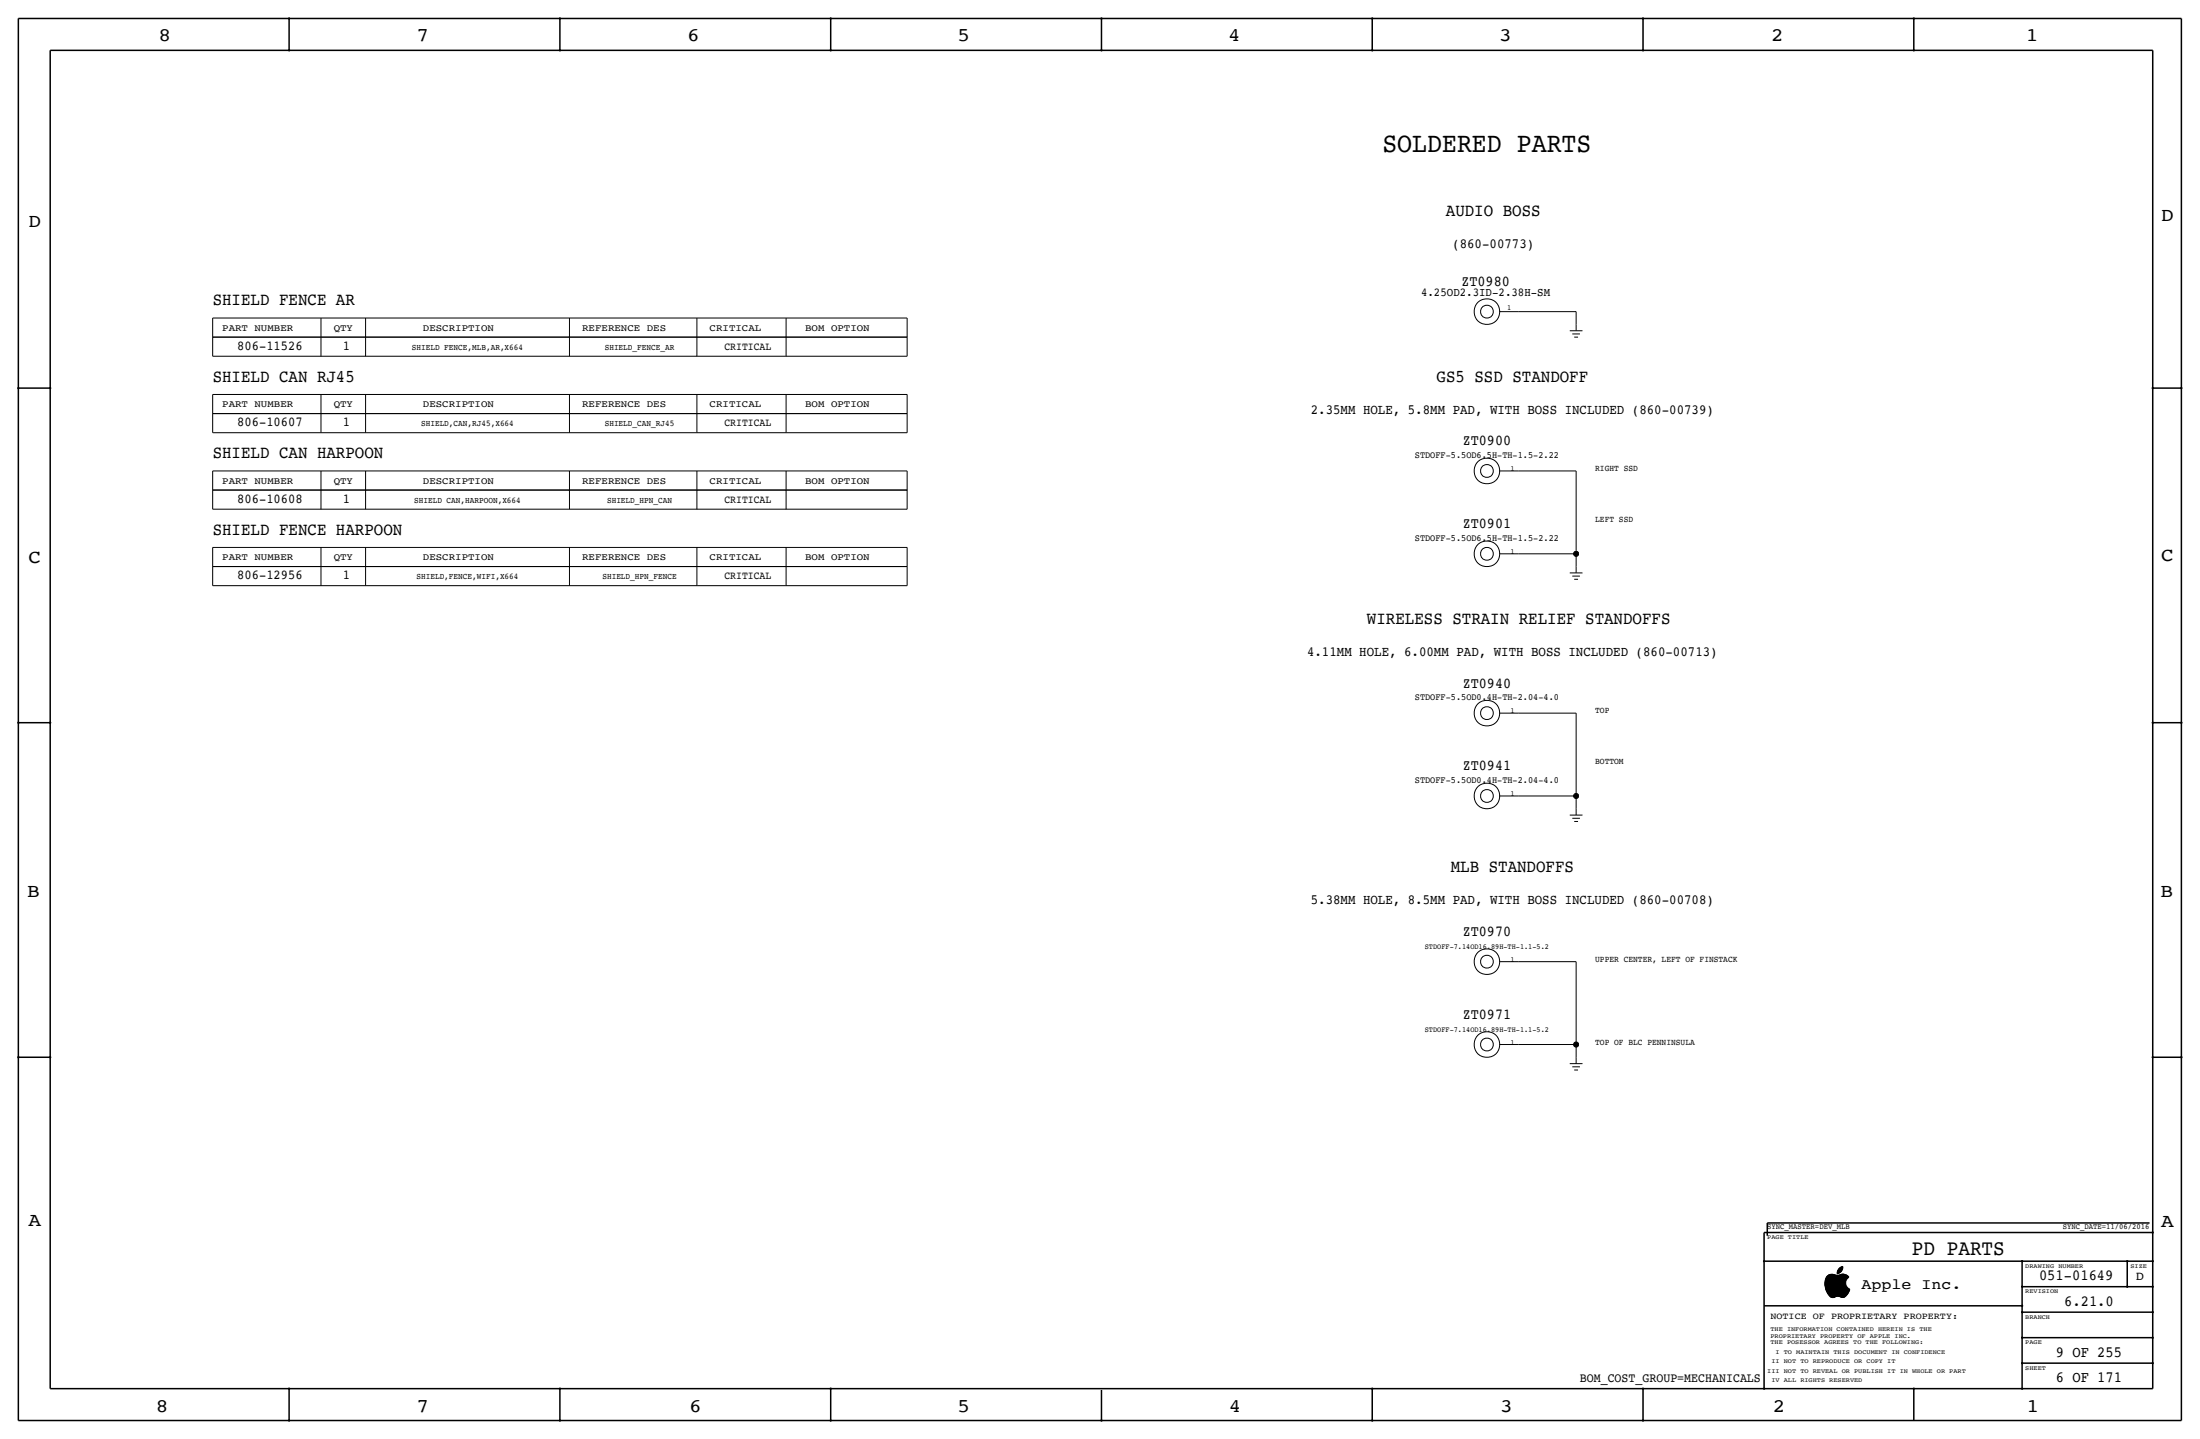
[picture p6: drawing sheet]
<svg xmlns="http://www.w3.org/2000/svg" width="877mm" height="574mm" viewBox="0 0 877 574" stroke-linecap="round" stroke-linejoin="round" font-family="sans-serif">
<g fill="none" stroke="#000" stroke-width=".4">
<path d="M84.8 134.4v7.6zM84.8 134.4h276.8zM84.8 126.7v7.7zM84.8 126.7h276.8zM128 134.4v7.6zM128 126.7v7.7zM145.7 134.4v7.6zM145.7 126.7v7.7zM227 134.4v7.6zM227 126.7v7.7zM277.8 134.4v7.6zM277.8 126.7v7.7z"/>
<path d="M313.4 134.4v7.6zM313.4 126.7v7.7zM361.6 134.4v7.6zM361.6 126.7v7.7zM597.9 124.2h7.6zM605.5 124.2h22.8zM625.8 131.8h5.1zM626.8 133.1h3.1zM627.6 134.4h1.5zM628.3 124.2v5.1zM628.3 129.3v2.5zM84.8 157.2v7.6z"/>
<path d="M84.8 157.2h276.8zM84.8 142h276.8zM128 157.2v7.6zM145.7 157.2v7.6zM227 157.2v7.6zM277.8 157.2v7.6zM313.4 157.2v7.6zM361.6 157.2v7.6zM84.8 164.8h276.8zM84.8 164.8v7.7zM84.8 172.5h276.8zM128 164.8v7.7z"/>
<path d="M145.7 164.8v7.7zM227 164.8v7.7zM277.8 164.8v7.7zM313.4 164.8v7.7zM361.6 164.8v7.7zM84.8 187.7v7.6zM84.8 195.3h276.8zM84.8 187.7h276.8zM84.8 195.3v7.6zM128 187.7v7.6zM128 195.3v7.6zM145.7 187.7v7.6z"/>
<path d="M145.7 195.3v7.6zM227 187.7v7.6zM227 195.3v7.6zM277.8 187.7v7.6zM277.8 195.3v7.6zM313.4 187.7v7.6zM313.4 195.3v7.6zM361.6 187.7v7.6zM361.6 195.3v7.6zM597.9 187.7h7.6zM605.5 187.7h22.8zM628.3 187.7v33z"/>
<path d="M84.8 202.9h276.8zM84.8 218.2v7.6zM84.8 218.2h276.8zM128 218.2v7.6zM145.7 218.2v7.6zM227 218.2v7.6zM277.8 218.2v7.6zM313.4 218.2v7.6zM361.6 218.2v7.6zM84.8 225.8v7.6zM84.8 233.4h276.8zM84.8 225.8h276.8z"/>
<path d="M128 225.8v7.6zM145.7 225.8v7.6zM227 225.8v7.6zM277.8 225.8v7.6zM313.4 225.8v7.6zM361.6 225.8v7.6zM597.9 220.7h7.6zM605.5 220.7h22.8zM625.8 228.3h5.1zM626.8 229.6h3.1zM627.6 230.9h1.5zM628.3 220.7v5.1z"/>
<path d="M628.3 225.8v2.5zM597.9 284.2h7.6zM605.5 284.2h22.8zM628.3 284.2v33zM597.9 317.2h7.6zM605.5 317.2h22.8zM628.3 317.2v5.1zM625.8 324.9h5.1zM626.8 326.1h3.1zM627.6 327.4h1.5zM628.3 322.3v2.6zM597.9 383.3h7.6z"/>
<path d="M605.5 383.3h22.8zM628.3 383.3v33zM597.9 416.3h7.6zM605.5 416.3h22.8zM628.3 416.3v5.1zM625.8 423.9h5.1zM626.8 425.2h3.1zM627.6 426.5h1.5zM628.3 421.4v2.5zM727.5 512.2h8.4zM727.5 512.3h8.4zM727.5 512.4h8.5z"/>
<path d="M727.5 511.2h8.2zM727.5 511.3h8.2zM727.5 511.5h8.2zM727.5 511.4h8.2zM727.5 512h8.3zM727.5 512.1h8.3zM727.5 511.7h8.3zM727.5 511.8h8.3zM727.5 511.6h8.3zM727.5 511.9h8.3zM727.5 511.1h8.3zM727.6 512.8h8.6z"/>
<path d="M727.6 510.8h8.2zM727.6 511h8.2zM727.6 510.9h8.2zM727.6 510.7h8.2zM727.6 512.5h8.4zM727.6 512.6h8.4zM727.6 512.7h8.5zM727.6 512.9h8.6zM727.6 510.6h8.3zM727.6 510.5h8.3zM727.6 513h8.7zM727.6 513.1h8.8z"/>
<path d="M727.7 513.2h8.8zM727.7 510.2h8.3zM727.7 510.4h8.2zM727.7 510.3h8.3zM727.7 513.4h9.1zM727.7 513.3h9zM727.7 510.1h8.3zM727.8 509.9h8.4zM727.8 513.5h9.1zM727.8 510h8.3zM727.8 513.6h9.2zM727.8 513.8h9.6z"/>
<path d="M727.8 509.8h8.5zM727.8 513.7h9.4zM727.9 513.9h9.5zM727.9 509.7h8.4zM727.9 509.6h8.5zM727.9 514.1h9.5zM727.9 514h9.5zM728 514.2h9.4zM728 509.5h8.5zM728 509.4h8.6zM728 509.3h8.7zM728 514.4h9.3z"/>
<path d="M728.1 509.2h8.8zM728.1 514.5h9.2zM728.1 514.6h9.1zM728.1 509.1h8.9zM728.2 514.7h9zM728.2 509h8.8zM728.2 514.8h9zM728.3 514.9h8.8zM728.3 508.9h8.7zM728.3 515h8.8zM728.3 508.8h8.6zM728.3 515.1h8.7z"/>
<path d="M728.4 508.7h8.4zM728.4 515.2h8.6zM728.5 515.3h8.4zM728.5 515.4h8.4zM728.5 508.6h8.2zM728.6 515.5h8.2zM728.6 508.5h7.9zM728.7 515.6h8zM728.7 515.7h8zM728.7 508.4h7.7zM728.8 515.8h7.7zM728.9 515.9h7.6z"/>
<path d="M728.9 508.3h3.1zM728.9 516h7.5zM729 508.2h2.6zM729 516.1h7.3zM729.1 516.2h7.1zM729.2 508.1l1.8-.2a3.7 3.7 0 0 0 3.3-.1 2.44 2.44 0 0 1 2.7 1.3 2.72 2.72 0 0 0 .5 4.8l-.7 1.5-1.1 1.3M729.2 516.3h6.9zM729.2 508.1a5.2 5.2 0 0 0-.8 7.1 2.3 2.3 0 0 0 2.2 2l1-.3M729.3 508.1h2.1zM729.3 516.4h6.7zM729.4 516.5h6.5zM729.5 516.6h6.3z"/>
<path d="M729.6 516.7h2.5zM729.6 507.9h1.4zM729.7 516.8h2.1zM729.8 516.9h1.9zM729.9 517h1.6zM730.2 517.1h1zM732.4 507.5h.6zM732.4 507.6h.4zM732.4 507.4h.8zM732.4 507.3h1zM732.4 507.1h1.3zM732.4 507h1.4z"/>
<path d="M732.4 507.2h1.2zM732.5 506.9h1.4zM732.5 506.8h1.5zM732.5 506.6h1.7zM732.5 506.7h1.6zM732.6 506.5h1.7zM732.6 506.4h1.7zM732.7 506.3h1.7zM732.7 506.2h1.7zM732.8 506.1h1.7zM732.8 506h1.7zM732.9 505.9h1.6z"/>
<path d="M733 505.8h1.6zM733.1 505.7h1.5zM733.1 508.3h3.1zM733.2 505.6h1.4zM733.2 516.7h2.5zM733.3 505.5h1.4zM733.4 508.2h2.6zM733.4 505.4h1.3zM733.6 505.3h1.1zM733.6 516.8h2zM733.7 508.1h2.1zM733.7 505.2h1z"/>
<path d="M733.8 516.9h1.7zM733.9 505.1h.8zM733.9 507.9h1.6zM734 517h1.3zM734.1 505h.6zM734.3 507.8h.8zM734.3 504.9h.4zM734.3 517.1h.7zM734.7 504.7a2.81 2.81 0 0 0-2.3 3 2.71 2.71 0 0 0 2.3-2.9M735.8 516.7a2.7 2.7 0 0 1-3 0l-1.1 .2"/>
<circle cx="592.8" cy="124.2" r="2.56"/>
<circle cx="592.8" cy="124.2" r="5.1"/>
<circle cx="592.8" cy="187.7" r="2.56"/>
<circle cx="592.8" cy="187.7" r="5.1"/>
<circle cx="592.8" cy="220.7" r="2.56"/>
<circle cx="592.8" cy="220.8" r="5.1"/>
<circle cx="592.8" cy="284.2" r="2.56"/>
<circle cx="592.8" cy="284.3" r="5.1"/>
<circle cx="592.8" cy="317.3" r="2.56"/>
<circle cx="592.8" cy="317.3" r="5.1"/>
<circle cx="592.8" cy="383.3" r="2.56"/>
<circle cx="592.8" cy="383.3" r="5.1"/>
<circle cx="592.8" cy="416.3" r="2.56"/>
<circle cx="592.8" cy="416.3" r="5.1"/>
</g>
<g fill="none" stroke="#000" stroke-width=".6" stroke-linecap="butt">
<path d="M7.3 7.4v558.8zM7.3 7.4h862.3zM115.3 7.4v12.7zM223.2 7.4v12.7zM331.2 7.4v12.7zM439.1 7.4v12.7zM547.1 7.4v12.7zM655 7.4v12.7zM763 7.4v12.7zM869.6 7.4v558.8zM20 20.1v533.4zM20 20.1h838.2z"/>
<path d="M858.2 20.1v533.4zM7.3 154.7h12.7zM858.2 154.7h11.4zM7.3 288h12.7zM858.2 288h11.4zM7.3 421.4h12.7zM858.2 421.4h11.4zM703.3 491.2v62.3zM703.3 491.2h154.9zM704.5 487.4v5.1zM704.5 487.4h152.4zM703.3 502.7h154.9z"/>
<path d="M806.1 502.7v50.8zM806.1 512.8h52.1zM848.1 502.7v10.1zM703.3 520.4h102.8zM806.1 533.1h52.1zM806.1 523h52.1zM20 553.5h838.2zM115.3 553.5v12.7zM223.2 553.5v12.7zM331.2 553.5v12.7zM439.1 554v12.2zM547.1 553.5v12.7z"/>
<path d="M655 553.5v12.7zM763 553.5v12.7zM806.1 543.3h52.1zM7.3 566.2h862.3z"/>
</g>
<g fill="#000" stroke="#000" stroke-width=".4">
<path d="M115.1 7.2h.4v.3h-.4zM115.1 19.9h.4v.3h-.4zM223 7.2h.4v.3h-.4zM223 19.9h.4v.3h-.4zM331 19.9h.4v.3h-.4zM331 7.2h.4v.3h-.4zM438.9 7.2h.4v.3h-.4zM438.9 19.9h.4v.3h-.4zM546.9 7.2h.4v.3h-.4zM546.9 19.9h.4v.3h-.4zM654.8 19.9h.4v.3h-.4zM654.8 7.2h.4v.3h-.4z"/>
<path d="M762.8 19.9h.4v.3h-.4zM762.8 7.2h.4v.3h-.4zM7.1 154.5h.4v.4h-.4zM19.8 154.5h.4v.4h-.4zM858 154.5h.4v.4h-.4zM869.5 154.5h.3v.4h-.3zM7.1 287.9h.4v.3h-.4zM19.8 287.9h.4v.3h-.4zM858 287.9h.4v.3h-.4zM869.5 287.9h.3v.3h-.3zM7.1 421.2h.4v.4h-.4zM19.8 421.2h.4v.4h-.4z"/>
<path d="M858 421.2h.4v.4h-.4zM869.5 421.2h.3v.4h-.3zM858 491.1h.4v.3h-.4zM703.1 502.5h.4v.3h-.4zM806 502.5h.3v.3h-.3zM806 512.7h.3v.3h-.3zM847.9 512.7h.3v.3h-.3zM847.9 502.5h.3v.3h-.3zM858 502.5h.4v.3h-.4zM858 512.7h.4v.3h-.4zM806 520.3h.3v.3h-.3zM806 522.8h.3v.4h-.3z"/>
<path d="M806 533h.3v.3h-.3zM858 522.8h.4v.4h-.4zM858 533h.4v.3h-.4zM115.1 553.3h.4v.3h-.4zM223 553.3h.4v.3h-.4zM331 553.3h.4v.3h-.4zM546.9 553.3h.4v.3h-.4zM654.8 553.3h.4v.3h-.4zM703.1 553.3h.4v.3h-.4zM762.8 553.3h.4v.3h-.4zM806 543.1h.3v.4h-.3zM806 553.3h.3v.3h-.3z"/>
<path d="M858 543.1h.4v.4h-.4zM115.1 566h.4v.3h-.4zM223 566h.4v.3h-.4zM331 566h.4v.3h-.4zM438.9 566h.4v.3h-.4zM546.9 566h.4v.3h-.4zM654.8 566h.4v.3h-.4z"/>
<circle cx="628.3" cy="220.7" r="1.02"/>
<circle cx="628.3" cy="317.2" r="1.02"/>
<circle cx="628.3" cy="416.3" r="1.02"/>
</g>
<text font-size="11.1" x="551.1" y="60.7">SOLDERED PARTS</text>
<text font-size="8.6" x="762.2" y="500.1">PD PARTS</text>
<g font-size="7.6">
<text x="63.2" y="16.5">8</text>
<text x="166.1" y="16.5">7</text>
<text x="274" y="16.5">6</text>
<text x="381.7" y="16.5">5</text>
<text x="489.7" y="16.5">4</text>
<text x="597.6" y="16.5">3</text>
<text x="706.1" y="16.5">2</text>
<text x="807.7" y="16.5">1</text>
<text x="861.5" y="88.1">D</text>
<text x="11.4" y="90.4">D</text>
<text x="11.4" y="224.3">C</text>
<text x="861.5" y="223.8">C</text>
<text x="10.8" y="357.6">B</text>
<text x="861.3" y="357.4">B</text>
<text x="11.3" y="488.4">A</text>
<text x="861.5" y="489.2">A</text>
<text x="62.2" y="562.6">8</text>
<text x="166" y="562.6">7</text>
<text x="274.8" y="562.6">6</text>
<text x="381.7" y="562.6">5</text>
<text x="489.9" y="562.6">4</text>
<text x="598.1" y="562.6">3</text>
<text x="706.8" y="562.6">2</text>
<text x="807.9" y="562.6">1</text>
</g>
<g font-size="7.1">
<text x="576.4" y="86.1">AUDIO BOSS</text>
<text x="84.8" y="121.7">SHIELD FENCE AR</text>
<text x="84.8" y="152.1">SHIELD CAN RJ45</text>
<text x="572.7" y="152.1">GS5 SSD STANDOFF</text>
<text x="84.8" y="182.6">SHIELD CAN HARPOON</text>
<text x="84.8" y="213.1">SHIELD FENCE HARPOON</text>
<text x="545" y="248.7">WIRELESS STRAIN RELIEF STANDOFFS</text>
<text x="578.4" y="347.7">MLB STANDOFFS</text>
</g>
<g font-size="6.2">
<text x="812.9" y="510.3">051-01649</text>
<text x="822.9" y="520.4">6.21.0</text>
<text x="819.6" y="540.8">9 OF 255</text>
<text x="819.6" y="550.9">6 OF 171</text>
</g>
<g font-size="6">
<text x="582.6" y="114">ZT0980</text>
<text x="583.1" y="177.5">ZT0900</text>
<text x="583.1" y="210.6">ZT0901</text>
<text x="583.1" y="274.1">ZT0940</text>
<text x="583.1" y="307.1">ZT0941</text>
<text x="583.1" y="373.1">ZT0970</text>
<text x="583.1" y="406.1">ZT0971</text>
<text x="742.1" y="513.9">Apple Inc.</text>
</g>
<g font-size="5.6">
<text x="579" y="98.8">(860-00773)</text>
<text x="522.6" y="164.8">2.35MM HOLE, 5.8MM PAD, WITH BOSS INCLUDED (860-00739)</text>
<text x="521.1" y="261.4">4.11MM HOLE, 6.00MM PAD, WITH BOSS INCLUDED (860-00713)</text>
<text x="522.6" y="360.4">5.38MM HOLE, 8.5MM PAD, WITH BOSS INCLUDED (860-00708)</text>
</g>
<g font-size="5.4">
<text x="94.6" y="139.4">806-11526</text>
<text x="136.7" y="139.4">1</text>
<text x="94.6" y="169.9">806-10607</text>
<text x="136.7" y="169.9">1</text>
<text x="94.6" y="200.4">806-10608</text>
<text x="136.7" y="200.4">1</text>
<text x="94.6" y="230.9">806-12956</text>
<text x="136.7" y="230.9">1</text>
</g>
<text font-size="5.2" x="629.8" y="550.9">BOM_COST_GROUP=MECHANICALS</text>
<text font-size="5" x="851.5" y="510.3">D</text>
<text font-size="4.8" x="566.5" y="118.1">4.25OD2.3ID-2.38H-SM</text>
<g font-size="4.4">
<text x="288.8" y="139.4">CRITICAL</text>
<text x="288.8" y="169.9">CRITICAL</text>
<text x="288.8" y="200.4">CRITICAL</text>
<text x="288.8" y="230.9">CRITICAL</text>
</g>
<g font-size="3.9">
<text x="88.6" y="131.8">PART NUMBER</text>
<text x="133" y="131.8">QTY</text>
<text x="168.6" y="131.8">DESCRIPTION</text>
<text x="232.1" y="131.8">REFERENCE DES</text>
<text x="282.9" y="131.8">CRITICAL</text>
<text x="321" y="131.8">BOM OPTION</text>
<text x="88.6" y="162.3">PART NUMBER</text>
<text x="133" y="162.3">QTY</text>
<text x="168.6" y="162.3">DESCRIPTION</text>
<text x="232.1" y="162.3">REFERENCE DES</text>
<text x="282.9" y="162.3">CRITICAL</text>
<text x="321" y="162.3">BOM OPTION</text>
<text x="88.6" y="192.8">PART NUMBER</text>
<text x="133" y="192.8">QTY</text>
<text x="168.6" y="192.8">DESCRIPTION</text>
<text x="232.1" y="192.8">REFERENCE DES</text>
<text x="282.9" y="192.8">CRITICAL</text>
<text x="321" y="192.8">BOM OPTION</text>
<text x="88.6" y="223.3">PART NUMBER</text>
<text x="133" y="223.3">QTY</text>
<text x="168.6" y="223.3">DESCRIPTION</text>
<text x="232.1" y="223.3">REFERENCE DES</text>
<text x="282.9" y="223.3">CRITICAL</text>
<text x="321" y="223.3">BOM OPTION</text>
</g>
<g font-size="3.8">
<text x="564.1" y="182.6">STDOFF-5.5OD6.5H-TH-1.5-2.22</text>
<text x="564.1" y="215.6">STDOFF-5.5OD6.5H-TH-1.5-2.22</text>
<text x="564.1" y="279.1">STDOFF-5.5OD0.4H-TH-2.04-4.0</text>
<text x="564.1" y="312.2">STDOFF-5.5OD0.4H-TH-2.04-4.0</text>
</g>
<text font-size="3.7" x="705.8" y="525.5">NOTICE OF PROPRIETARY PROPERTY:</text>
<g font-size="3.5">
<text x="164.2" y="139.4">SHIELD FENCE,MLB,AR,X664</text>
<text x="241.1" y="139.4">SHIELD_FENCE_AR</text>
<text x="167.9" y="169.9">SHIELD,CAN,RJ45,X664</text>
<text x="241.1" y="169.9">SHIELD_CAN_RJ45</text>
<text x="636" y="187.7">RIGHT SSD</text>
<text x="165.1" y="200.4">SHIELD CAN,HARPOON,X664</text>
<text x="242" y="200.4">SHIELD_HPN_CAN</text>
<text x="636" y="208">LEFT SSD</text>
<text x="166" y="230.9">SHIELD,FENCE,WIFI,X664</text>
<text x="240.2" y="230.9">SHIELD_HPN_FENCE</text>
<text x="636" y="284.2">TOP</text>
<text x="636" y="304.5">BOTTOM</text>
<text x="636" y="383.3">UPPER CENTER, LEFT OF FINSTACK</text>
<text x="636" y="416.3">TOP OF BLC PENNINSULA</text>
</g>
<g font-size="3.2">
<text x="704.5" y="490">SYNC_MASTER=DEV_MLB</text>
<text x="822.3" y="490">SYNC_DATE=11/06/2016</text>
</g>
<g font-size="3.1">
<text x="600.9" y="123.7">1</text>
<text x="602.1" y="187.7">1</text>
<text x="602.1" y="220.7">1</text>
<text x="602.1" y="284.2">1</text>
<text x="602.1" y="317.2">1</text>
<text x="568" y="378.2">STDOFF-7.14OD16.89H-TH-1.1-5.2</text>
<text x="602.1" y="383.3">1</text>
<text x="568" y="411.2">STDOFF-7.14OD16.89H-TH-1.1-5.2</text>
<text x="602.1" y="416.3">1</text>
</g>
<g font-size="2.5">
<text x="704.5" y="493.8">PAGE TITLE</text>
<text x="807.4" y="505.2">DRAWING NUMBER</text>
<text x="849.3" y="505.2">SIZE</text>
<text x="807.4" y="515.4">REVISION</text>
<text x="807.4" y="525.5">BRANCH</text>
<text x="705.8" y="533.1">PROPRIETARY PROPERTY OF APPLE INC.</text>
<text x="705.8" y="530.6">THE INFORMATION CONTAINED HEREIN IS THE</text>
<text x="705.8" y="535.7">THE POSESSOR AGREES TO THE FOLLOWING:</text>
<text x="707.8" y="539.5">I TO MAINTAIN THIS DOCUMENT IN CONFIDENCE</text>
<text x="807.4" y="535.7">PAGE</text>
<text x="706.2" y="543.3">II NOT TO REPRODUCE OR COPY IT</text>
<text x="807.4" y="545.8">SHEET</text>
<text x="704.5" y="547.1">III NOT TO REVEAL OR PUBLISH IT IN WHOLE OR PART</text>
<text x="706.2" y="550.9">IV ALL RIGHTS RESERVED</text>
</g>
</svg>
